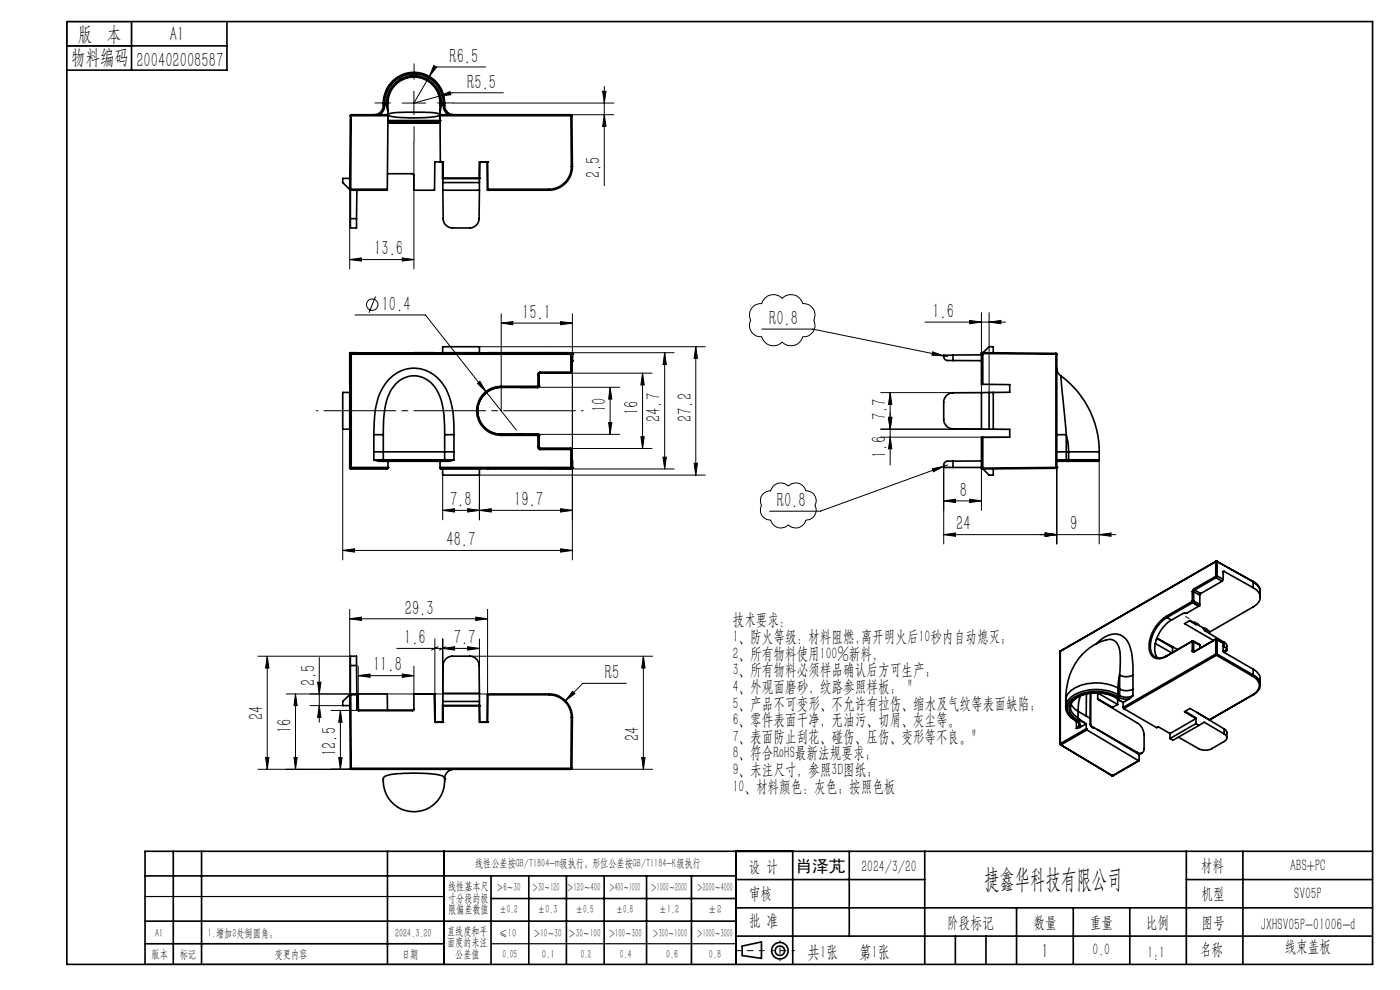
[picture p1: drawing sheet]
<svg xmlns="http://www.w3.org/2000/svg" width="297mm" height="210mm" viewBox="0 0 297 210" stroke-linecap="round" stroke-linejoin="round" font-family="sans-serif">
<g fill="none" stroke="#000" stroke-width=".21">
<path d="M87.8 19.4v4.9M91.1 16.2l-3.3 5.7 5.3-1.5M92 13.9l.6 .3-1.5 2zM103 14.2h-10.8l-1.1 2M106.8 19.7h-10.8l-2.9 .7M127.8 19.4h.8l-.4 2.5zM128.2 18.3v21.1M85.3 21.9h5M87.8 30.2v26.8M93.1 20.4l2.4-1 .1 .7zM96.1 21.9h34.1M121.1 24.3h9.1"/>
<path d="M128.2 24.3l.4 2.5h-.8zM74.2 55.1l2.5-.4v.7zM74.2 40v17M74.2 55.1h13.6M85.3 54.7l2.5 .4-2.5 .3zM75.3 66.8h14.9l12.9 16.3M79.7 62.9l-1.4 3.4M101.7 73.5h47.9M106.3 68.5l2.5-.3v.7zM106.3 66.6v20.6M106.3 68.5h15.1M116.4 74.8h26.6"/>
<path d="M118.9 68.2l2.5 .3-2.5 .4zM121 79.2h17.3M121.4 66.6v52.2M136.3 79.2v15.9M136.3 79.2l.4 2.5h-.7zM141 74.8v24.7M141 74.8l.4 2.5h-.7zM147.6 73.5v27.3M147.6 73.5l.4 2.5h-.8zM159.8 65l.5-.3 1.3-.3a2.55 2.55 0 0 1 4.3-1.1 2.55 2.55 0 0 1 4.4 1.1 2.41 2.41 0 0 1 2.3 3.5 2.4 2.4 0 0 1-2.3 3.5 2.57 2.57 0 0 1-4.4 1.2 2.57 2.57 0 0 1-4.3-1.2 2.37 2.37 0 0 1-2.3-3.5 2.41 2.41 0 0 1 .5-2.9zM161.6 69.8h10.8l27.8 5.7M196.3 68.3h17"/>
<path d="M197.8 74.6l2.4 .9-2.5-.2zM200.2 75.5l.8 .2M205.7 68l2.5 .3-2.5 .4zM208.2 66.3v17h-21.4M209.8 68.3l2.5-.3v.7zM209.8 66.3v16.9M72.7 91v27.8M101.3 81.3l.5-.4 1.3 2.2zM103.1 83.1l6.4 8.1M114.1 92.1h17.3M114.1 82.2h17.3M116.4 99.5h26.6"/>
<path d="M121 95.1h17.3M129.1 89.6h.7l-.4 2.5zM129.4 82.2v9.9M129.4 82.2l.4 2.5h-.7zM136 92.6h.7l-.4 2.5zM140.7 97h.7l-.4 2.5zM147.2 98.3h.8l-.4 2.5zM186.8 92.7h27.4M186.8 91.1h27.4M186.8 91h21.4M188.5 88.5h.7l-.4 2.5zM188.5 88.6h.7l-.4 2.5z"/>
<path d="M188.8 83.3l.4 2.5h-.7zM188.8 92.7l.4 2.5h-.7zM188.8 83.3v15.4M197.8 99.4l2.4-.5-2.2 1.2zM200.2 99.2v16.2M201 98.6l-27 9.8h-10.7M208.2 99.3v9M224.2 99.2v16.2M233.2 97.5v17.9M72.7 116.8l2.5-.4v.7zM72.7 116.8h48.7M93.9 108.3l2.5-.4v.7z"/>
<path d="M93.9 100.8v9.5M93.9 108.3h27.5M99.2 107.9l2.5 .4-2.5 .3zM101.7 108.3l2.5-.4v.7zM118.9 116.4l2.5 .4-2.5 .3zM118.9 107.9l2.5 .4-2.5 .3zM149.6 100.8h-47.9v9.5M162 104.7a1.89 1.89 0 0 1 1.5-.6 2.18 2.18 0 0 1 3.7-1 2.2 2.2 0 0 1 3.8 1 2.06 2.06 0 0 1 1.9 3.1 2.08 2.08 0 0 1-1.9 3.1 2.2 2.2 0 0 1-3.8 1 2.18 2.18 0 0 1-3.7-1 2.08 2.08 0 0 1-1.9-3.1 2.08 2.08 0 0 1 .4-2.5zM200.2 106.2l2.5-.3v.7zM200.2 106.2h8M200.2 113.4l2.5-.3v.7zM200.2 113.4h36.5"/>
<path d="M205.7 105.9l2.5 .3-2.5 .4zM221.7 113.1l2.5 .3-2.5 .4zM233.2 113.4l2.5-.3v.7zM54.7 139.2h19.6M56.7 139.2l.3 2.5h-.7zM56.7 139.2v24M67.7 139.5v13.7M74.2 131.3l2.5-.4v.7zM74.2 129.2v18.3M74.2 131.3h29.2M84.2 137.5h17.5M92.3 135.5v17.7"/>
<path d="M93 137.2l-1.5 .7M93.9 137.5l2.5-.3v.7zM93.9 135.5v17.7M94.6 137.2l-1.4 .7M99.2 137.2l2.5 .3-2.5 .4zM99.7 139.2h38.8M100.9 130.9l2.5 .4-2.5 .3zM101.7 135.5v11.6M103.4 129.2v18.2M136.5 139.2l.3 2.5h-.7zM136.5 139.2v24M60.7 147.2h42.7"/>
<path d="M62.7 147.2v16M62.7 147.2l.3 2.5h-.6zM65.8 149.7h6.9M67.4 144.7h.7l-.4 2.5zM67.7 149.7l.4 2.5h-.7zM70.2 150.7h5.8M72.2 150.7v12.5M72.2 150.7l.4 2.5h-.7zM76 143.3l2.5-.3v.7zM76 141.3v5.9M76 143.3h11.8M85.3 143l2.5 .3-2.5 .4z"/>
<path d="M87.8 141.3v5.9M121.5 146.6l.5 .5-2.1 1.6zM132.9 144.9h-9.3l-3.7 3.8M54.7 163.2h19.8M56.3 160.7h.7l-.3 2.5zM62.4 160.7h.6l-.3 2.5zM71.9 160.7h.7l-.4 2.5zM121.1 163.2h17.4M136.1 160.7h.7l-.3 2.5z"/>
<circle cx="79" cy="64.6" r="1.22"/>
</g>
<g fill="none" stroke="#000" stroke-width=".35">
<path d="M14.2 4.6h277v200h-277zM14.2 9.7h34M27.9 4.6v10.3M48.2 4.6v10.3h-34M74.2 37.8h-1.5v.9l1.6 1.6v6.1M74.3 24.5h.2M74.3 24.5l-.1 15.5M74.5 24.3v.2M74.5 24.3l-.2 .2M74.5 24.5l-.1 15.5M74.5 24.5h7.8M74.5 24.3h7.8"/>
<path d="M81.3 22.4a1.93 1.93 0 0 1-2 1.9M81.3 22.4h.3M81.3 21.9h.3M81.3 21.9a6.5 6.5 0 0 1 6.5-6.6 6.5 6.5 0 0 1 6.5 6.6M81.3 21.9v.5M81.6 22.4a2.23 2.23 0 0 1-1.1 1.9M81.6 21.9a6.2 6.2 0 0 1 6.2-6.2 6.2 6.2 0 0 1 6.2 6.2M81.6 21.9v.5M82.3 26.1h11M82.3 23.6v.9M82.3 23.6v-.5a6 6 0 0 1 2.3-5.7 5.6 5.6 0 0 1 6.1-.3 5.6 5.6 0 0 1 2.6 5.5v1M82.3 23.6a5.8 5.8 0 0 1 5.5-7.6 5.8 5.8 0 0 1 5.5 7.6"/>
<path d="M82.3 25.6h.1M82.3 25.6h11M82.3 25.9h11M82.3 25.6v.1M82.3 24.5l-.1 15.6M82.3 24.3v.1M82.3 24.3a2.41 2.41 0 0 1 2-.4l4.2-.1a14.8 14.8 0 0 1 4.7 .4l.1 .1M82.3 24.3a.64 .64 0 0 0 .8 .4l4.4 .3a17.2 17.2 0 0 0 5.8-.6v-.1M82.3 24.4v1.2M93.3 24.3v.1M93.3 24.3h27.8M93.3 24.4v1.2"/>
<path d="M93.3 23.6v.9M93.3 25.6h.1M93.3 25.6v.1M93.3 24.5h27.8M93.3 24.5l.1 9.9M93.4 34.4h.1M93.9 37.8h.1M93.9 34.4h.1M93.9 34.4h-1.6l-.1 5.9h-4.4v-3.3l-.2-.1h-5.4M93.9 34.4v3.4M93.9 37.8h7.8M93.9 37.8v.9"/>
<path d="M93.9 38.7v1.6M93.9 38.7h7.8M94 22.4a2.23 2.23 0 0 0 1.2 1.9M94 22.4h.3M94 21.9h.3M94 21.9v.5M94.3 22.4v.2a1.93 1.93 0 0 0 2 1.7M94.3 21.9v.5M101.7 37.8h.1M101.7 37.8v2.5M101.7 34.4h.1M101.7 34.4h1.7"/>
<path d="M101.7 34.4v3.4M103.4 34.4h.1M103.4 34.4v5.9M121.1 24.5h.2M121.1 24.3l.2 .2M121.1 24.3v.2M121.1 24.5l.1 10.8M121.2 35.3a4.8 4.8 0 0 1-4.8 4.8M121.2 35.3h.2M121.3 24.5l.1 10.8M121.4 35.3a5 5 0 0 1-5 5M74.2 40l.3 .3"/>
<path d="M74.2 40h.2M74.3 46.4v2h1.3v-2M74.3 46.4h1.3M74.4 40l.1 .1M74.5 40.1v.2M74.5 40.1h7.7M75.7 40.3l-.1 6.1M82.2 40.1v.2h-7.7M93.9 40.3l.1 6.1a1.98 1.98 0 0 0 2 2h3.7a2.05 2.05 0 0 0 1.9-2l.1-6.1M93.9 40.3h7.8M103.4 40.3h13M116.4 40.1v.2"/>
<path d="M116.4 40.1h-13v.2M74.2 75h.1M74.2 75l.1 .1M74.2 75v8.2M74.3 75.1h.2M74.3 75.1v24.1M74.4 74.8l-.2 .2M74.4 74.8h1.3M74.4 74.8l.1 .2M74.5 75v.1M74.5 75l-.2 .1M74.5 75.1v24.1"/>
<path d="M74.5 75h46.6M74.5 75.1h46.6M75.7 74.9h12.1M75.7 74.8v.1M87.8 74.8l33.4 .1M87.8 74.8v.1M101.7 74.8v-1.3h-7.8v1.4M101.7 74.8v.1M103.4 74.8v.1M114.1 79.4h.2M114.1 79.4v2.5M114.3 79.4v2.5"/>
<path d="M114.6 78.9l-.3 .2-.2 .3M114.6 79.2l-.3 .2M114.6 78.9v.3M114.6 78.9h6.4M114.6 79.2h6.4M114.7 79.2l-.4 .3M121 78.9v.3M121 79.2h.1M121.1 78.8h.2M121.1 75.1h.2M121.1 75v.1M121.1 75l.2 .1"/>
<path d="M121.1 78.8l-.1 .1M121.1 75.1v3.7M121.2 74.9l.2 .2M121.2 74.9l-.1 .1M121.3 78.8l-.3 .4M121.3 75.1l.1 3.8M121.3 78.8l.1 .1M121.4 78.9l-.4 .3M121.4 75.1h.1M121.4 76.6v.3M121.4 76.6h.1M121.4 75.1v1.5"/>
<path d="M121.4 75.1h-.1M202.2 75.3h-1.9a.9 .9 0 0 0 .2 1 .9 .9 0 0 0 1 .2h.7M202.2 75.3v1.2M202.2 76.5h6M208.2 75.1l-.1 .2h-5.9M208.4 74.8h.1M208.4 74.8l-.2 .2h.3M208.4 74.8h-.2v6.7h.3M208.5 74.8v.2M208.5 75v6.5M208.5 75l15.5 .1M208.5 74.8l15.5 .2"/>
<path d="M208.5 74.8l1.3-1.3h.9v1.3M224 75v.1M224 75.1h.2M224 75l.2 .1M224 75.1v24.1M224.2 78.1a2 2 0 0 0 .8 1.6M224.2 75.1v24.1M225 79.7a20 20 0 0 1 8.2 16.1M225 79.7l1.2 12.5M74.2 99.3l.2 .2M74.2 99.3h.1M74.2 83.2v7.8"/>
<path d="M74.2 91v8.3M74.2 83.2h-1.5v7.8h1.5M74.3 99.2h.2M74.3 99.2l.2 .1M74.3 99.2l-.1 .1M74.5 99.2v.1M74.5 99.3h7.8M74.5 99.2h7.8M74.5 99.3l-.1 .2M79.3 92.2h2M79.3 92.2a20.3 20.3 0 0 1 1.6-9.3 7.4 7.4 0 0 1 11-3.5 10.5 10.5 0 0 1 4.1 7.4l.3 3v2.4M79.3 95.8h2"/>
<path d="M79.3 97.5h2M79.3 97.5l.9 .3 1.4 .1M79.3 92.2v5.3M81.3 95.8h13M81.3 92.2v3.6M81.3 92.2a19 19 0 0 1 1.5-9.2 5.4 5.4 0 0 1 8.2-2.2 9.7 9.7 0 0 1 3.2 7.2l.1 4.2M81.3 97.5h13M81.3 97.5l.3 .4M81.3 95.8v1.7M81.6 97.9h12.4M82.3 99.2v.1M82.3 99.2h.1"/>
<path d="M82.3 99.3l-.1 .2h-7.8M82.3 97.9v1.3M93.3 99.2h.1M93.3 99.2v.1M93.3 99.3h27.8M93.3 99.2h27.8M93.3 97.9v1.3M93.3 99.3l.6 .1v1.4h7.8v-1.3M93.9 99.5h7.8M94.3 92.2v3.6M94.3 97.5l-.3 .4M94.3 92.2h2"/>
<path d="M94.3 95.8h2M94.3 97.5h2M94.3 95.8v1.7M96.3 97.5l-.8 .3-1.5 .1M96.3 92.2v5.3M106.3 81.9a5.2 5.2 0 0 0-5.2 5.2 5.2 5.2 0 0 0 5.2 5.2M106.3 92.1v.2M106.3 82.2a5 5 0 0 0-5 4.9 5 5 0 0 0 5 5M106.3 81.9v.3M106.3 82.2h.1M106.3 92.1h.1M106.3 81.9h7.7"/>
<path d="M106.3 92.3h7.7M106.3 92.1h7.8M106.3 82.2h7.8M109.7 82.2h4.4M109.7 92.1h.9M114 81.9l.1 .3M114 92.3l.1 .1M114.1 92.1v.1M114.1 92.2l-.1 .1M114.1 92.1l.2 .3M114.1 82.2h.1M114.1 92.1h.1"/>
<path d="M114.1 81.9h-.1M114.1 81.9h.2M114.1 92.4h.2M114.1 94.9h.2M114.1 94.9l.2 .3 .3 .1M114.1 92.4v2.5M114.3 81.9l-.2 .3M114.3 94.9l.3 .2M114.3 81.9h.1M114.3 92.4h.1M114.3 94.8l.4 .3M114.3 92.4v2.5"/>
<path d="M114.6 95.1v.2M114.6 95.3h6.4M114.6 95.1h6.4M121 95.1v.2M121 95.3l.1 .2M121 95.1l.3 .4M121 95.1l.4 .3M121 95.1h.1M121.1 99.2h.2M121.1 99.2v.1M121.1 95.5h.2M121.1 95.5v3.7"/>
<path d="M121.1 99.3l.1 .1M121.2 99.4l-19.5 .1M121.3 99.2l-.2 .1M121.3 99.2h.1M121.4 97.4v1.8M121.4 95.4l-.1 3.8M121.4 95.4l-.1 .1M121.4 99.2l-.2 .2M121.4 99.2h.1M202.2 97.8h-.7a1 1 0 0 0-1.3 .8v.6h2M202.2 99.2h6M202.2 97.8v1.4"/>
<path d="M208.2 99.3h.3M208.2 99.3l.3 .2M208.2 83.3h-6a2.04 2.04 0 0 0-2 2v3.7a1.98 1.98 0 0 0 2 2h6M208.2 83.3v7.7M208.2 91h1.6M208.2 97.8h-6M208.5 99.3v.2M208.5 92.8h-.3v6.5M208.5 92.8v6.5M208.5 81.5l5.7 .1v1.6h-3.5M208.5 99.5l1.3 1.3h.9v-1.3M209.8 91h.9"/>
<path d="M209.8 83.2h.9M209.8 83.2v7.8M209.8 83.2l-1.6 .1M210.7 83.2v7.8M210.7 91l3.5 .1v1.6l-5.7 .1M224 99.2v.1M224 99.2h.2M224 99.2l-15.5 .1M224 99.3l-15.5 .2M224.2 99.2l-.2 .1M224.2 92.2h2M224.2 95.8h2.5"/>
<path d="M224.2 97.5h2M224.2 97.9h2M224.2 99.2h.1M226.2 97.5v.4M226.2 92.2l.4 1.8 .1 1.8M226.2 92.2v5.3M226.2 97.5h.5M226.2 97.9h.5M226.7 97.5v.4M226.7 95.8h6.5M226.7 97.5h6.5M226.7 95.8v1.7"/>
<path d="M233.2 97.5v.2a1.63 1.63 0 0 1-1.5 .2h-5M233.2 95.8v1.7M257.9 119.2v3M257.9 119.2l-33 19M258 119.1h.1M258 119.1l-.1 .1M258 119.1l-33 19M258.1 119.1h.1M258.1 119.1l7.7 4.2M258.2 119.1l-.3 .1M258.2 119.1v3.1M258.2 119.1l7.7 4.3"/>
<path d="M224.9 138.2v19.7M224.9 138.2h.1M224.9 138.2v19.6M225 138.1l-.1 .1M232.6 136.6a5.1 5.1 0 0 1 5-2 4.4 4.4 0 0 1 2.4 3.7l.3 2.9v2M245.1 139.4h.1M245.1 136.5l3.5 2M245.3 135.7l.4-.2 4.1 2.3M245.6 135.6l3.1 1.8M247.4 130.7a7.4 7.4 0 0 0-3.4 7.7 2.06 2.06 0 0 0 3.2 .9l.2-.1M247.4 130.7l.2 .3M247.5 139.1l-1.2 .5h-.7l-.5-.2"/>
<path d="M247.5 139.1l-.1 .1M247.6 131a7.2 7.2 0 0 0-3.4 7.3l.4 .7 .5 .4M247.6 131l.9 .5M248.4 137l.3 .2v1.2M248.5 131.5a7.5 7.5 0 0 0-3.4 7.1l.5 1M252.3 131.7l1.4 .8v-.1M252.9 136.1h.1M252.9 127.6v.1M252.9 127.6l-5.5 3.1M252.9 136.1l-5.5 3.1M252.9 136h.3M252.9 127.5v.1"/>
<path d="M252.9 138.1l.1 .2h.3M252.9 138.1h.3M252.9 136.1h.3M252.9 136v.1M252.9 127.5h.3M252.9 127.7l.1 .1M252.9 125.5h.3M252.9 136l-5.4 3.1M252.9 125.5v2M252.9 136.1v2M253 127.8h.1M253 127.8l-5.4 3.2"/>
<path d="M253 127.8l1.3 .8M253.2 136l1.3 .8M253.2 136v.1M253.2 138.1l.1 .1M253.2 136.1l1.3 .7M253.2 127.5l-.2 .3M253.2 127.5l1.3 .7M253.2 125.5v2M253.2 136.1v2M253.2 125.5l1.3 .8M253.2 138.1l.2 .1M253.3 124.9l-.4 .6"/>
<path d="M253.3 124.9l.1 .3M253.3 138.2v.1M253.4 125.2l-.2 .3M253.4 125.2l1.3 .7M254.3 128.6l-2.4 1.4-.9 .1-2.5 1.4M254.3 128.6h.1M254.5 128.2l-.2 .4M254.5 126.3v1.9M254.5 136.8v.7M254.7 125.9l-.2 .4M255.2 133.2l.4 .6 4.1 2.4M257.8 135.7h.1"/>
<path d="M257.8 122.3l.2 .2M257.8 122.3l-4.5 2.6M257.8 135.7l-4.5 2.6M257.9 135.6l-.1 .1M257.9 135.6l-4.6 2.6M257.9 138.7h.3M257.9 138.7l.2 .3M257.9 135.7h.3M257.9 122.2l-.1 .1M257.9 122.2h.3M257.9 135.7v3M257.9 138.7l-19.6 11.4"/>
<path d="M258 122.5l1.3 .8M258 122.5l-4.6 2.7M258.1 139l7.6 4.4M258.1 139l-19.7 11.3M258.1 135.6h-.2M258.1 135.6l1.4 .8M258.1 135.6l.1 .1M258.2 138.7l-.1 .3M258.2 122.2l-.2 .3M258.2 138.7l7.7 4.5M258.2 135.7v3M258.2 135.7l1.3 .7"/>
<path d="M258.2 122.2l1.3 .7M259.3 123.3l-4.6 2.6M259.5 136.4v1.7l.2 .3 6.2 3.5M259.5 122.9l-.2 .4M259.5 121.3v1.6M259.5 137l.2 .2M259.7 121.2l-.2 .1M259.7 137.2l.5 .6M259.7 136.2l.5 .6 .1 1.1M259.7 121.2l6.2 3.5M259.7 136.2v1M260.2 137.8l.1 .2-.6 .4"/>
<path d="M260.2 137.8l-.7 .4M265.8 123.3l1.1 .9 .3 .6 .1 .6M265.8 123.3l.1 .1M265.9 124.7a2.14 2.14 0 0 1 1.4 2 2.14 2.14 0 0 1-1.4 2l-9.2 5.3-4.3-2.4-1.1 .7 6.1 3.5M265.9 123.4l.4 .3a2.03 2.03 0 0 1 1 1.8M265.9 123.4a2.46 2.46 0 0 1 1.4 2M265.9 123.4v1.3M267.3 125.4v1.3M74.2 147.5h.2M74.2 147.5l.1 15.5M74.3 141.2v-2h1.3v2M74.3 141.2v6l-1.6 1.6v.9h1.5"/>
<path d="M74.3 141.2h1.3M74.4 147.5l.1 15.5M74.5 147.4l-.1 .1M74.5 147.2l-.3 .3M74.5 147.2v.2M74.5 147.2h1.2M75.6 141.2l.1 6M75.7 150.4l.3 .3M75.7 150.4h.1M75.7 147.2v.2h-1.2M75.7 147.2h.3M75.7 147.2v3.2"/>
<path d="M76 147.2h6.2v3.5M76 147.2v3.5M76 150.7h.1M76 150.7h11.5M87.5 150.7h.1M87.8 147.2h.1M87.8 147.2v3.3l-.3 .2M87.8 147.2h4.4M92.2 147.2h.1M92.2 147.2l.1 6M92.3 153.2h.1M92.3 153.2h1.6"/>
<path d="M93.9 149.7h.1M93.9 153.2h.1M93.9 149.7v3.5M93.9 149.7h7.8M93.9 147.1l.1-5.9a1.92 1.92 0 0 1 2-2h3.8a2 2 0 0 1 1.8 2l.1 5.9M93.9 147.1v1.7M93.9 148.8h7.8M93.9 147.1h7.8M93.9 148.8v.9M101.7 149.7h.1M101.7 147.1v2.6M101.7 149.7v3.5"/>
<path d="M101.7 153.2h.1M101.7 153.2h1.7M103.4 153.2h.1M103.4 147.2v.2h13M103.4 147.2h13M103.4 147.2v6M116.4 147.4a4.8 4.8 0 0 1 4.8 4.8M116.4 147.2a4.9 4.9 0 0 1 5 5M116.4 147.2v.2M121.2 152.2h.2M121.2 152.2l-.1 10.8M121.4 152.2l-.1 10.8"/>
<path d="M224.9 157.9l.1 .1M224.9 157.8l.2 .2M224.9 157.8v.1M225 158h.1M225 158l10.8 6.5M225.1 158l10.8 6.5M226.1 150a3.4 3.4 0 0 0 1.9 2.8M226.1 150h.1M226.1 148.6v1.4M227.2 149.3l.5 .8 1 .8M228 152.8l.4 .2M228.2 152.8h-.2"/>
<path d="M228.2 152.8l.4 .2M228.4 153v1.5M228.4 153l.4 .3 .1 .4M228.4 153h.2M228.5 153l-.1 .1M228.6 153a.96 .96 0 0 1 .5 1.3M228.7 152.3l1.2 .9M228.7 150.9v1.4M228.7 150.9l1.7 1M228.9 153.7l-.1 .4-.4 .4M229.1 154.3l-.7 .2M229.2 147.6l-.4 1.5-.1 1.8"/>
<path d="M229.9 153.2l.5 .3M230.4 154.6l.2 .2M230.4 154.6h.1M230.4 153.5l-1.3 .8M230.4 153.5v1.1M230.4 154.6l-5.5 3.2M230.4 151.9l.9 .5M230.5 147.2l-.1 4.7M230.6 154.8l-5.5 3.2M230.6 154.8l10.9 6.6M231.3 153.6a.64 .64 0 0 0 .8 .7M231.3 153.6l.1 .1"/>
<path d="M231.3 152.4v1.2M231.3 147.1v5.3M231.4 153.7l.2 .5 .5 .1M231.4 147v6.7M232.1 154.3l9.6 5.7M232.9 148.2l3 1.8 1.2-.6M232.9 154.8l8.4 4.8M237 147.7a9 9 0 0 0-10 1 2.54 2.54 0 0 0 1 3.9l.2 .2M237 147.7l.3 .2M237.1 149.4l-4.2-2.4v1.3l9 5.5 .5 .7 .3 1v3.5a.83 .83 0 0 1-.5 .7 .83 .83 0 0 1-.9-.1M237.1 148.3v1.1M237.2 147.3l-.2 .4"/>
<path d="M237.2 146a3.2 3.2 0 0 0 3.1 .2M237.2 147.3a9.7 9.7 0 0 0-10 .6 2.76 2.76 0 0 0-1.1 2.1M237.2 146a9.8 9.8 0 0 0-10 .5l-.4 .4a2.47 2.47 0 0 0-.7 1.7M237.2 146v1.3M237.2 147.3l.3 .3M237.3 147.9l.8 .3 1.5 .1M237.5 143.2a14.8 14.8 0 0 0-.3-6.3 2.15 2.15 0 0 0-3.1-1 12.5 12.5 0 0 0-8 12.3v.4M237.5 143.2l-.3 2.8M237.5 147.6l-.2 .3M237.5 147.6l1.3 .3h.7l.8-.3M237.5 143.2l1.1 .3h1.1l.6-.3M237.5 143.2v4.4"/>
<path d="M237.7 148.7a8.3 8.3 0 0 0-10-.1 2.1 2.1 0 0 0 .5 3.4l.5 .3M237.7 148.7a8.3 8.3 0 0 0-8.7-1.1 2.84 2.84 0 0 0-2.1 3.3l.3 .6 .8 .9 1.9 .8M237.7 148.7l.6 .3M238.3 150.1l.1 .2M238.3 150.1h.1M238.3 149v1.1M238.4 150.3l7 4.1 .3-.2 2.5 1.4M239.6 148.3l-1.3 .7M240.3 147.6l-.7 .7M240.3 143.2v4.4M241.3 159.6l-.2 .1M242.3 159.7l-.6 .4"/>
<path d="M248.2 155.6v1.1M251.4 150.9l2.3 1.4v1.2M253.7 153.5l.7 .4M253.7 153.5l-5.5 3.2M253.9 151.1l5.8 3.5M254.4 153.9l1.1-.7 4.2 2.5M254.4 153.9l-5.6 3.1-.6-.3M256.6 152.7l-4.2-2.4-1.1 .7 2.4 1.4-5.5 3.2M259.7 155.7l.1 .1a.81 .81 0 0 1 .5 .8 .81 .81 0 0 1-.6 .7l-2.7 1.6-1.6 .2-1.1-.3-4.3-2.4M259.7 154.6l.5 .6 .1 1.3M259.7 154.6v1.1M265.7 143.4a2.08 2.08 0 0 1 1.5 2 2.08 2.08 0 0 1-1.5 2"/>
<path d="M265.7 147.4h.2M265.7 147.4l-9.1 5.3M265.9 143.2l-.2 .2M265.9 141.9l.6 .5a2.25 2.25 0 0 1 .8 1.6v1.3M265.9 147.4l-9.3 5.3M265.9 143.2l.6 .4a2.14 2.14 0 0 1 .8 1.6M265.9 143.2l.4 .3a2.03 2.03 0 0 1 1 1.7M265.9 141.9v1.3M267.3 145.2v.1a2.48 2.48 0 0 1-1.4 2.1M74.3 163h.2M74.3 163l.2 .2M74.5 163v.2"/>
<path d="M74.5 163h46.6M74.5 163.2h46.6M81.5 164.8a13.6 13.6 0 0 1 6.1-.8 18.6 18.6 0 0 1 6.5 .7l.1 .1a6.4 6.4 0 0 1-3.3 6.6 6.4 6.4 0 0 1-7.3-.8 6.4 6.4 0 0 1-2.2-5.7zM82.3 163.2h.1M93.3 163.2h.1M94.3 165.2h.1M96.3 163.2a1.98 1.98 0 0 0-2 2M121.1 163h.2M121.1 163v.2M121.3 163l-.2 .2M235.8 164.5h.4M235.9 164.5h.2"/>
<path d="M235.9 164.5h-.1M236.1 164.5h.1M241.5 161.4l-5.4 3.1M241.6 161.4l-5.4 3.1M241.7 160v1.4h-.2M30.8 195.4h125.4M30.8 185.8h125.4M36.8 180.6v24M42.8 180.6v24M82.2 180.6v24M94.2 180.6v24M104.2 185.8v18.8"/>
<path d="M104.2 190.6h52M112.2 185.8v18.8M120.2 185.8v18.8M128.2 185.8v18.8M137.2 185.8v18.8M146.7 185.8v18.8M156.2 180.6v24M156.2 186.6h40M156.2 198.6h135M156.2 192.6h135M168.2 180.6v24M180.2 180.6v18"/>
<path d="M196.2 180.6v24M202.7 198.6v6M209.2 198.6v6M215.7 192.6v12M227.7 192.6v12M239.7 192.6v12M251.7 186.6h39.5M251.7 180.6v24M263.7 180.6v24M291.2 180.6h-260.4v24M30.8 200.2h63.4M157.4 200.7l4.1-.9v3.5l-4.1-.6z"/>
<circle cx="165.5" cy="201.7" r="1.74"/>
<circle cx="165.5" cy="201.7" r="1"/>
</g>
<path d="M123.7 87.1h-56.6" fill="none" stroke="#000" stroke-width=".21" stroke-dasharray="15.2 1.3 1.3 1.3" stroke-dashoffset="-1.6"/>
<path d="M87.8 16.8v-3.3M82.8 21.8h-3.3M87.8 26.8v3.3M92.8 21.8h3.3" fill="none" stroke="#000" stroke-width=".21" stroke-dasharray="15.2 1.3 1.3 1.3"/>
<path d="M256.3 133.5l-4.8-2.7" fill="none" stroke="#000" stroke-width=".21" stroke-dasharray="15.2 1.3 1.3 1.3" stroke-dashoffset="14.4"/>
<path d="M162.1 201.7h-6" fill="none" stroke="#000" stroke-width=".21" stroke-dasharray="15.2 1.3 1.3 1.3" stroke-dashoffset="14.1"/>
<path d="M168.5 201.7h-4.8" fill="none" stroke="#000" stroke-width=".21" stroke-dasharray="15.2 1.3 1.3 1.3" stroke-dashoffset="14.7"/>
<path d="M165.5 199.6v4.2" fill="none" stroke="#000" stroke-width=".21" stroke-dasharray="15.2 1.3 1.3 1.3" stroke-dashoffset="15"/>
<path d="M14.2 4.6h13.7v5.1h-13.7zM30.8 190.2h63.4M30.8 204.6h63.4M104.2 200.2h52" fill="none" stroke="#000" stroke-width=".25"/>
<g fill="#000">
<path d="M101.3 81.3l1.8 1.8-1.3-2.2zM93.9 108.3l2.5-.4v.7zM99.2 107.9l2.5 .4-2.5 .3zM101.7 108.3l2.5-.4v.7zM118.9 107.9l2.5 .4-2.5 .3zM106.3 68.5l2.5-.3v.7zM118.9 68.2l2.5 .3-2.5 .4zM200.2 106.2l2.5-.3v.7zM205.7 105.9l2.5 .3-2.5 .4zM197.8 74.6l-.1 .7 2.5 .2zM197.8 99.4l.2 .7 2.2-1.2zM76 143.3l2.5-.3v.7zM85.3 143l2.5 .3-2.5 .4zM93.9 137.5l2.5-.3v.7zM99.2 137.2l2.5 .3-2.5 .4zM74.2 131.3l2.5-.4v.7zM100.9 130.9l2.5 .4-2.5 .3zM121.5 146.6l-1.6 2.1 2.1-1.6zM92 13.9l-.9 2.3 1.5-2zM93.1 20.4l2.5-.3-.1-.7z"/>
<path d="M188.8 83.3l.4 2.5h-.7zM188.5 88.5h.7l-.4 2.5zM136.5 139.2l.3 2.5h-.7zM136.1 160.7h.7l-.3 2.5zM127.8 19.4h.8l-.4 2.5zM128.2 24.3l.4 2.5h-.8z"/>
<path d="M118.9 116.4l2.5 .4-2.5 .3zM72.7 116.8l2.5-.4v.7zM221.7 113.1l2.5 .3-2.5 .4zM200.2 113.4l2.5-.3v.7zM209.8 68.3l2.5-.3v.7zM205.7 68l2.5 .3-2.5 .4zM233.2 113.4l2.5-.3v.7zM221.7 113.1l2.5 .3-2.5 .4zM85.3 54.7l2.5 .4-2.5 .3zM74.2 55.1l2.5-.4v.7z"/>
<path d="M147.2 98.3h.8l-.4 2.5zM147.6 73.5l.4 2.5h-.8zM140.7 97h.7l-.4 2.5zM141 74.8l.4 2.5h-.7zM136 92.6h.7l-.4 2.5zM136.3 79.2l.4 2.5h-.7zM129.1 89.6h.7l-.4 2.5zM129.4 82.2l.4 2.5h-.7zM188.8 92.7l.4 2.5h-.7zM188.5 88.6h.7l-.4 2.5zM56.3 160.7h.7l-.3 2.5zM56.7 139.2l.3 2.5h-.7zM71.9 160.7h.7l-.4 2.5zM72.2 150.7l.4 2.5h-.7zM62.4 160.7h.6l-.3 2.5zM62.7 147.2l.3 2.5h-.6z"/>
<path d="M67.7 149.7l.4 2.5h-.7zM67.4 144.7h.7l-.4 2.5z"/>
<circle cx="103.4" cy="40.3" r=".17"/>
</g>
<text font-size="5.6" x="208.8" y="188.3">捷鑫华科技有限公司</text>
<g font-size="4.4">
<text x="16.5" y="8.6">版 本</text>
<text x="36.1" y="8.6">A1</text>
<text x="15.1" y="13.7">物料编码</text>
<text x="28.9" y="14.2">200402008587</text>
<text x="95.4" y="13.3">R6.5</text>
<text x="99.1" y="18.8">R5.5</text>
<text x="127.3" y="37.8" transform="rotate(-90 127.3 37.8)">2.5</text>
<text x="79.4" y="54.2">13.6</text>
<text x="81" y="65.9">10.4</text>
<text x="110.8" y="67.7">15.1</text>
<text x="163.2" y="68.9">R0.8</text>
<text x="197.8" y="67.4">1.6</text>
<text x="128.6" y="87.4" transform="rotate(-90 128.6 87.4)">10</text>
<text x="135.5" y="88" transform="rotate(-90 135.5 88)">16</text>
<text x="140.2" y="89.5" transform="rotate(-90 140.2 89.5)">24.7</text>
<text x="146.8" y="89.5" transform="rotate(-90 146.8 89.5)">27.2</text>
<text x="188" y="89.2" transform="rotate(-90 188 89.2)">7.7</text>
<text x="188" y="97.1" transform="rotate(-90 188 97.1)">1.6</text>
<text x="95.5" y="107.4">7.8</text>
<text x="109.1" y="107.4">19.7</text>
<text x="164.8" y="107.5">R0.8</text>
<text x="203.6" y="105.4">8</text>
<text x="202.8" y="112.5">24</text>
<text x="227" y="112.5">9</text>
<text x="94.7" y="115.9">48.7</text>
<text x="85.9" y="130.4">29.3</text>
<text x="85.7" y="136.6">1.6</text>
<text x="96.3" y="136.6">7.7</text>
<text x="79.1" y="142.4">11.8</text>
<text x="66.9" y="145.6" transform="rotate(-90 66.9 145.6)">2.5</text>
<text x="128.3" y="144.1">R5</text>
<text x="55.8" y="152.8" transform="rotate(-90 55.8 152.8)">24</text>
<text x="61.8" y="155.5" transform="rotate(-90 61.8 155.5)">16</text>
<text x="71.3" y="160.4" transform="rotate(-90 71.3 160.4)">12.5</text>
<text x="135.6" y="157.2" transform="rotate(-90 135.6 157.2)">24</text>
<text x="221" y="203.2">1</text>
</g>
<g font-size="3.8">
<text x="171.3" y="203.2">共1张</text>
<text x="182.3" y="203.2">第1张</text>
</g>
<g font-size="3.5">
<text x="155.4" y="132.7">技术要求：</text>
<text x="155.4" y="136.2">1、防火等级：材料阻燃,离开明火后10秒内自动熄灭；</text>
<text x="155.4" y="139.7">2、所有物料使用100%新料，</text>
<text x="155.4" y="143.3">3、所有物料必须样品确认后方可生产；</text>
<text x="155.4" y="146.8">4、外观面磨砂，纹路参照样板； &quot;</text>
<text x="155.4" y="150.3">5、产品不可变形、不允许有拉伤、缩水及气纹等表面缺陷；</text>
<text x="155.4" y="153.8">6、零件表面干净，无油污、切屑、灰尘等。</text>
<text x="155.4" y="157.4">7、表面防止刮花、碰伤、压伤、变形等不良。&quot;</text>
<text x="155.4" y="160.9">8、符合RoHS最新法规要求；</text>
<text x="155.4" y="164.4">9、未注尺寸，参照3D图纸；</text>
<text x="155.4" y="167.9">10、材料颜色：灰色；按照色板</text>
<text x="158.9" y="184.9">设 计</text>
<text x="168.8" y="184.9">肖泽芃</text>
<text x="182.7" y="184.9">2024/3/20</text>
<text x="254.7" y="184.7">材料</text>
<text x="273.7" y="184.7">ABS+PC</text>
<text x="158.9" y="190.8">审核</text>
<text x="254.9" y="190.7">机型</text>
<text x="274.6" y="190.8">SV05P</text>
<text x="158.9" y="196.5">批 准</text>
<text x="200.9" y="196.9">阶段标记</text>
<text x="219.3" y="196.9">数量</text>
<text x="231.2" y="196.9">重量</text>
<text x="243.1" y="196.9">比例</text>
<text x="254.9" y="196.9">图号</text>
<text x="267.5" y="197.3">JXHSV05P-01006-d</text>
<text x="231.8" y="202.5">0.0</text>
<text x="243.4" y="203.2">1:1</text>
<text x="254.5" y="202.5">名称</text>
<text x="272.5" y="201.8">线束盖板</text>
</g>
<g font-size="2.5">
<text x="100.8" y="184">线性公差按GB/T1804-m级执行；形位公差按GB/T1184-K级执行</text>
<text x="95.1" y="188.8">线性基本尺</text>
<text x="95.1" y="191.3">寸分段的极</text>
<text x="105.3" y="189.1">＞6～30</text>
<text x="112.9" y="189.1">＞30～120</text>
<text x="120.2" y="188.9">＞120～400</text>
<text x="129.2" y="188.9">＞400～1000</text>
<text x="138.1" y="189.1">＞1000～2000</text>
<text x="147.8" y="189.1">＞2000～4000</text>
<text x="95.1" y="193.8">限偏差数值</text>
<text x="105.9" y="193.8">±0.2</text>
<text x="114.1" y="193.8">±0.3</text>
<text x="122.2" y="193.8">±0.5</text>
<text x="130.7" y="193.8">±0.8</text>
<text x="139.8" y="193.8">±1.2</text>
<text x="150.2" y="193.8">±2</text>
<text x="32.2" y="203.2">版本</text>
<text x="32.9" y="198.7">A1</text>
<text x="38.1" y="203.2">标记</text>
<text x="44.1" y="198.7">1.增加2处倒圆角；</text>
<text x="58.3" y="203.2">变更内容</text>
<text x="83.8" y="198.7">2024.3.20</text>
<text x="85.3" y="203.2">日期</text>
<text x="94.8" y="198.3">直线度和平</text>
<text x="94.8" y="200.7">面度的未注</text>
<text x="96.6" y="203.2">公差值</text>
<text x="105.9" y="198.7">≤10</text>
<text x="106.6" y="203.2">0.05</text>
<text x="113.2" y="198.7">＞10～30</text>
<text x="115" y="203.2">0.1</text>
<text x="120.6" y="198.7">＞30～100</text>
<text x="123.2" y="203.2">0.2</text>
<text x="129.1" y="198.7">＞100～300</text>
<text x="131.5" y="203.2">0.4</text>
<text x="138.4" y="198.7">＞300～1000</text>
<text x="141.3" y="203.2">0.6</text>
<text x="147.8" y="198.7">＞1000～3000</text>
<text x="150.4" y="203.2">0.8</text>
</g>
</svg>
